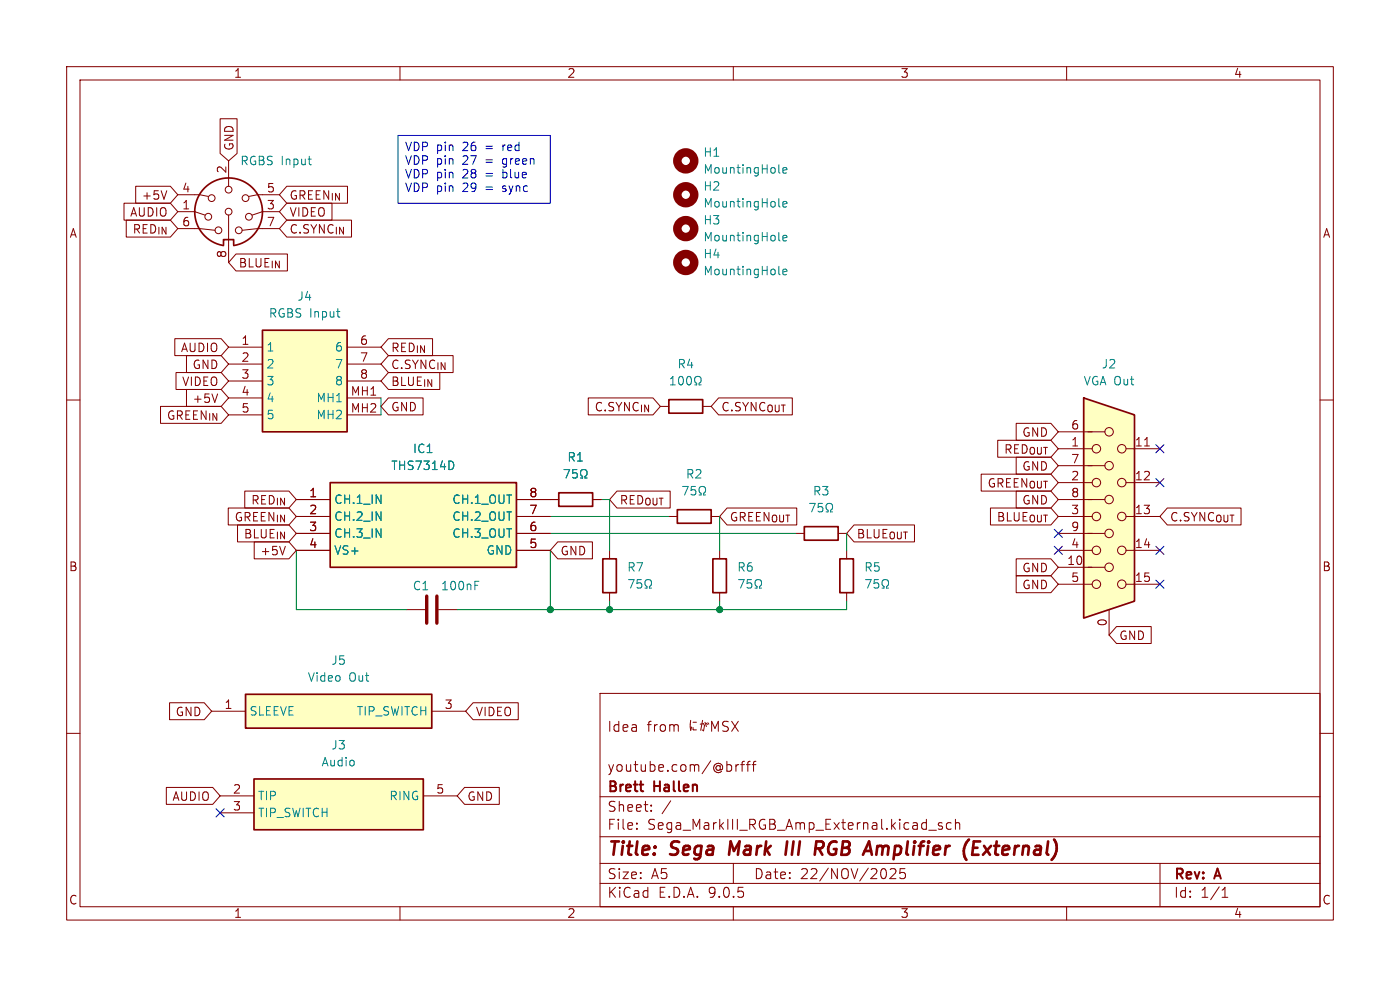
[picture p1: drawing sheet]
<svg xmlns="http://www.w3.org/2000/svg" width="297mm" height="210mm" viewBox="0 0 297 210" stroke-linecap="round" stroke-linejoin="round" font-family="sans-serif">
<g fill="none" stroke="#840000" stroke-width=".22">
<path d="M14.1 14.1h268.8v181.1h-268.8zM17 17h263v175.3h-263zM84.9 14.1v2.9M155.6 14.1v2.9M226.3 14.1v2.9M14.1 84.9h2.9M280 84.9h2.9M14.1 155.6h2.9M127.3 147.1h152.7v45.2h-152.7zM146.5 152.8v2.1l.2-.7M147 153.2h.7M147 154.3l.1 .5h.6"/>
<path d="M148.5 153.6l.8-.1 .2 .4-.2 1.1-.3-.2M149.1 152.8l-.5 2.1M149.6 153.2l.3 .9M149.9 153.4l.2 .3M150.2 153.3l.2 .3M151 155.1v-2.1l.7 1.5 .7-1.5v2.1M154.5 153.1l-.8-.1-.3 .2-.1 .4a1.01 1.01 0 0 0 1 .6l.2 .3-.2 .5h-1M155.2 153l1.4 2.1M156.6 153l-1.4 2.1M280 155.6h2.9M127.3 177.5h152.7M127.3 169h152.7"/>
<path d="M135.1 175.7v.2M135.1 174.6v.2M138.1 171.9v.2M138.1 170.8v.2M142.3 169.9l-1.8 2.7M156.1 162.2v1.4M156.7 162.2l-.4 .1-.2 .3M157.1 162.2h.8M157.9 161.5l-.4 .1-.1 .2v1.8M158.3 162.2h.9M159.2 161.5l-.5 .1-.1 .2v1.8M159.6 162.2h.8"/>
<path d="M160.4 161.5l-.4 .1-.1 .2v1.8M197 176.1h1.7M199.9 174.6l-.5-.1-.3 .3 .1 .3 .7 .2v.5h-.8M201.8 174.6l-.6-.1-.4 .4v.6l.2 .3h.8M202.7 174.7a.53 .53 0 0 1 .9 .1v1.1M202.7 173.8v2.1M84.9 192.3v2.9M127.3 187.4h152.7M127.3 183.2h152.7M155.6 192.3v2.9M155.6 183.2v4.2M190 184.5v.7l-1.2 1.2h1.3"/>
<path d="M191 184.3l-.1 1 .3-.2 .7 .1 .2 .3v.5l-.4 .4h-.5l-.3-.2M226.3 192.3v2.9M246.1 183.2v9.1M259.3 190.3h1.2M259.3 188.8l.6-.6v2.1"/>
</g>
<path d="M155 178.5l-.3 2.8M167 178.5l-.4 2.8M173.2 178.5h1.1l.2 .1a.82 .82 0 0 1-.4 1.4h-1.1M173.7 180l.8 1.3M186.5 179.4h.4M206.4 179.8h1M206.6 178.5h1.3M208.8 179.4l1.2 1.9M210.2 179.4l-1.7 1.9M206.2 181.3h1.4" fill="none" stroke="#840000" stroke-width=".57"/>
<path d="M55.7 70h17.9v21.6h-17.9z" fill="#ffffc2"/>
<path d="M55.7 70h17.9v21.6h-17.9zM141.9 84.8h7.2v2.8h-7.2zM127.9 118.5h2.9v7.2h-2.9zM151.2 118.5h2.9v7.2h-2.9z" fill="none" stroke="#840000" stroke-width=".36"/>
<g fill="none" stroke="#840000" stroke-width=".22">
<path d="M48.5 73.6h7.2M48.5 77.2h7.2M73.6 73.6h7.2M73.6 77.2h7.2M48.5 80.8h7.2M48.5 84.4h7.2M48.5 88h7.2M73.6 80.8h7.2M73.6 84.4h7.2M73.6 88h7.2M140.1 86.2h1.8M149.1 86.2h1.8"/>
<path d="M129.3 116.7v1.8M152.7 116.7v1.8M129.3 125.7v1.8M152.7 125.7v1.8"/>
</g>
<g fill="none" stroke="#008484" stroke-width=".22">
<path d="M165.2 36.5l.3 .2M166.1 36.1l.8-.1v-.4l-.6-.1-.2 .3 .1 .9h.7M165.2 50.9l.3 .2M165.2 58l.3 .3M165.2 43.7l.3 .2M166.1 43.3l.8-.1v-.4l-.6-.1-.2 .3 .1 .8h.7M166.1 50.5l.8-.2v-.3l-.6-.1-.2 .3 .1 .8h.7M166.1 57.7l.8-.2v-.3l-.6-.1-.2 .3 .1 .8h.7M71.4 66.1h.7M71.9 67.3h.2M142.2 81.6h1.1M142.2 80.4l.5-.6v1.8"/>
<path d="M144.1 80l.3-.2a.98 .98 0 0 1 .7 .8 .98 .98 0 0 1-.4 1h-.2a.97 .97 0 0 1-.4-1.6zM145.8 80l.3-.2a.98 .98 0 0 1 .7 .8 .98 .98 0 0 1-.4 1h-.1a.97 .97 0 0 1-.5-1.6zM147.4 81.6h.4v-.3a.77 .77 0 0 1-.4-1 .77 .77 0 0 1 1.1-.4 .83 .83 0 0 1-.2 1.4v.3h.4M133.3 123h1.2l-.7 1.8M136.1 123h-.9l-.1 .8 .3-.2 .6 .1 .1 .3v.6l-.3 .2-.7-.2M136.8 124.8h.5v-.4a.77 .77 0 0 1-.4-1 .77 .77 0 0 1 1-.4 .83 .83 0 0 1-.1 1.4v.4h.4M156.7 123h1.2l-.8 1.8M159.4 123h-.8l-.1 .8 .2-.2 .6 .1 .2 .3-.1 .6-.2 .2-.7-.2M160.2 124.8h.4v-.4a.77 .77 0 0 1-.4-1 .77 .77 0 0 1 1.1-.4 .83 .83 0 0 1-.2 1.4v.4h.4"/>
</g>
<g fill="none" stroke="#840000" stroke-width="1.8">
<circle cx="145.5" cy="34.1" r="1.8"/>
<circle cx="145.5" cy="41.3" r="1.8"/>
<circle cx="145.5" cy="55.7" r="1.8"/>
<circle cx="145.5" cy="48.5" r="1.8"/>
</g>
<path d="M229.9 84.4l10.8 3.6v39.5l-10.8 3.6z" fill="#ffffc2"/>
<path d="M229.9 84.4l10.8 3.6v39.5l-10.8 3.6zM118.5 104.5h7.2v2.9h-7.2zM143.7 108.1h7.2v2.9h-7.2zM170.6 111.7h7.2v2.9h-7.2zM178.2 118.5h2.8v7.2h-2.8z" fill="none" stroke="#840000" stroke-width=".36"/>
<g fill="none" stroke="#840000" stroke-width=".22">
<path d="M224.5 98.8h9.9M224.5 91.6h9.9M224.5 95.2h7.2M238.9 95.2h7.2M242.8 94.6h1M116.7 106h1.8M125.7 106h1.8M141.9 109.6h1.8M150.9 109.6h1.8M168.8 113.2h1.8M177.8 113.2h1.8M179.6 116.7v1.8"/>
<path d="M224.5 106h9.9M224.5 113.2h9.9M224.5 102.4h7.2M224.5 109.6h7.2M224.5 116.7h7.2M238.9 102.4h7.2M238.9 109.6h7.2M238.9 116.7h7.2M179.6 125.7v1.8M224.5 120.3h9.9M224.5 123.9h7.2M235.3 129.3v5.4"/>
<path d="M238.9 123.9h7.2"/>
<circle cx="232.6" cy="95.2" r=".9"/>
<circle cx="235.3" cy="91.6" r=".9"/>
<circle cx="235.3" cy="98.8" r=".9"/>
<circle cx="238" cy="95.2" r=".9"/>
<circle cx="232.6" cy="109.6" r=".9"/>
<circle cx="232.6" cy="102.4" r=".9"/>
<circle cx="232.6" cy="116.7" r=".9"/>
<circle cx="235.3" cy="113.2" r=".9"/>
<circle cx="235.3" cy="106" r=".9"/>
<circle cx="238" cy="102.4" r=".9"/>
<circle cx="238" cy="116.7" r=".9"/>
<circle cx="238" cy="109.6" r=".9"/>
<circle cx="232.6" cy="123.9" r=".9"/>
<circle cx="235.3" cy="120.3" r=".9"/>
<circle cx="238" cy="123.9" r=".9"/>
</g>
<path d="M119.7 99.6h1.2l-.8 1.8M122.4 99.6h-.9v.9l.2-.2 .6 .1 .2 .2-.1 .6-.3 .2-.6-.2M123.2 101.4h.4v-.3a.77 .77 0 0 1-.4-1.1 .77 .77 0 0 1 1.1-.3 .83 .83 0 0 1-.2 1.4v.3h.4M144.8 103.2h1.2l-.8 1.8M147.5 103.2h-.8l-.1 .9 .3-.2 .6 .1 .1 .2-.1 .6-.2 .2-.7-.2M148.3 105h.4v-.3a.77 .77 0 0 1-.4-1.1 .77 .77 0 0 1 1.1-.3 .83 .83 0 0 1-.2 1.4v.3h.5M171.7 106.8h1.2l-.7 1.8M174.5 106.8h-.9l-.1 .8 .3-.1 .6 .1 .2 .2-.1 .6-.3 .2-.7-.2M175.2 108.6h.5v-.4a.77 .77 0 0 1-.4-1 .77 .77 0 0 1 1.1-.3 .83 .83 0 0 1-.2 1.3v.4h.4M183.6 123h1.2l-.8 1.8M186.4 123h-.9l-.1 .8 .3-.2 .6 .1 .1 .3v.6l-.3 .2-.7-.2M187.1 124.8h.4v-.4a.77 .77 0 0 1-.3-1 .77 .77 0 0 1 1-.4 .83 .83 0 0 1-.1 1.4v.4h.4" fill="none" stroke="#008484" stroke-width=".22"/>
<path d="M53.9 165.2h35.9v10.8h-35.9z" fill="#ffffc2"/>
<path d="M53.9 165.2h35.9v10.8h-35.9z" fill="none" stroke="#840000" stroke-width=".36"/>
<path d="M46.7 168.8h7.2M46.7 172.4h7.2M89.8 168.8h7.2" fill="none" stroke="#840000" stroke-width=".22"/>
<path d="M52.1 147.3h39.5v7.2h-39.5z" fill="#ffffc2"/>
<path d="M47.4 51.9v-1.1h2.2v1.1M47.4 52.1a7.2 7.2 0 0 1-5-11.1 7.2 7.2 0 0 1 12.2 0 7.2 7.2 0 0 1-5 11.1M52.1 147.3h39.5v7.2h-39.5z" fill="none" stroke="#840000" stroke-width=".36"/>
<g fill="none" stroke="#840000" stroke-width=".22">
<path d="M48.5 34.1v5.4M37.7 41.3h4.7l1.8 .4M37.7 48.5h4.7l3.2 .4M37.7 44.9h3.6l2.2 .7M48.5 45.6v10.1M59.3 41.3h-4.7l-1.8 .4M59.3 48.5h-4.7l-3.2 .4M59.3 44.9h-3.6l-2.2 .7M44.9 150.9h7.2M91.6 150.9h7.2"/>
<circle cx="44.2" cy="46" r=".72"/>
<circle cx="44.9" cy="42" r=".72"/>
<circle cx="46.3" cy="48.9" r=".72"/>
<circle cx="48.5" cy="40.2" r=".72"/>
<circle cx="48.5" cy="44.9" r=".72"/>
<circle cx="50.6" cy="48.9" r=".72"/>
<circle cx="52.1" cy="42" r=".72"/>
<circle cx="52.8" cy="46" r=".72"/>
</g>
<path d="M65.4 33.7h.6M65.9 34.9h.1" fill="none" stroke="#008484" stroke-width=".22"/>
<path d="M70 102.4h39.6v17.9h-39.6z" fill="#ffffc2"/>
<path d="M70 102.4h39.6v17.9h-39.6z" fill="none" stroke="#840000" stroke-width=".36"/>
<g fill="none" stroke="#840000" stroke-width=".22">
<path d="M28.8 39.5h7.3l1.6 1.8-1.6 1.8h-7.3zM46.7 25.2h3.6v7.4l-1.8 1.5-1.8-1.5zM60.8 39.5h12.9v3.6h-12.9l-1.5-1.8zM26.3 43.1h9.8l1.6 1.8-1.6 1.8h-9.8zM26.8 46.7h9.3l1.6 1.8-1.6 1.8h-9.3zM35.4 40.5l-.6 1.8M50.1 53.9h10.9v3.6h-10.9l-1.6-1.8zM60.8 46.7h13.8v3.6h-13.8l-1.5-1.8zM60.8 43.1h9.6v3.6h-9.6l-1.5-1.8zM37.1 71.8h9.8l1.6 1.8-1.6 1.8h-9.8zM37.3 79h9.6l1.6 1.8-1.6 1.8h-9.6zM39.6 75.4h7.3l1.6 1.8-1.6 1.8h-7.3z"/>
<path d="M82.4 75.4h13.7v3.6h-13.7l-1.6-1.8zM82.4 71.8h9.4v3.6h-9.4l-1.6-1.8zM82.4 79h10.9v3.6h-10.9l-1.6-1.8zM34.1 86.2h12.8l1.6 1.8-1.6 1.8h-12.8zM39.6 82.6h7.3l1.6 1.8-1.6 1.8h-7.3zM46.2 83.6l-.6 1.8M82.4 84.4h7.4v3.6h-7.4l-1.6-1.8zM124.8 84.4h13.7l1.6 1.8-1.6 1.8h-13.7zM152.4 84.4h15.7v3.6h-15.7l-1.5-1.8zM211.7 93.4h11.2l1.6 1.8-1.6 1.8h-11.2zM215.6 89.8h7.3l1.6 1.8-1.6 1.8h-7.3zM215.6 97h7.3l1.6 1.8-1.6 1.8h-7.3z"/>
<path d="M48.4 107.8h12.9l1.6 1.8-1.6 1.8h-12.9zM50.4 111.4h10.9l1.6 1.8-1.6 1.8h-10.9zM51.9 104.2h9.4l1.6 1.8-1.6 1.8h-9.4zM53.9 114.9h7.4l1.6 1.8-1.6 1.8h-7.4zM60.5 115.9l-.6 1.8M62.9 106h7.1M62.9 109.6h7.1M62.9 113.2h7.1M62.9 116.7h7.1M109.6 106h8.9M109.6 109.6h7.1M109.6 113.2h7.1"/>
<path d="M109.6 116.7h7.1M118.3 114.9h7.4v3.6h-7.4l-1.6-1.8zM125.7 106h1.8M130.9 104.2h11.3v3.6h-11.3l-1.6-1.8zM154.2 107.8h14.8v3.6h-14.8l-1.5-1.8zM181.2 111.4h12.8v3.6h-12.8l-1.6-1.8zM208.2 100.6h14.7l1.6 1.8-1.6 1.8h-14.7zM210.1 107.8h12.8l1.6 1.8-1.6 1.8h-12.8zM215.6 104.2h7.3l1.6 1.8-1.6 1.8h-7.3zM215.6 118.5h7.3l1.6 1.8-1.6 1.8h-7.3zM247.6 107.8h15.7v3.6h-15.7l-1.5-1.8zM86.2 129.3h4"/>
<path d="M93 129.3h4M215.6 122.1h7.3l1.6 1.8-1.6 1.8h-7.3zM236.9 132.9h7.3v3.6h-7.3l-1.6-1.8zM36 149.1h7.3l1.6 1.8-1.6 1.8h-7.3zM100.4 149.1h9.5v3.6h-9.5l-1.6-1.8zM35.3 167h9.8l1.6 1.8-1.6 1.8h-9.8zM98.6 167h7.3v3.6h-7.3l-1.6-1.8z"/>
</g>
<path d="M95.9 97.9l.4 .7-.1 .6-.3 .3M119.7 99.6h1.2l-.8 1.8M122.4 99.6h-.9v.9l.2-.2 .6 .1 .2 .2-.1 .6-.3 .2-.6-.2M123.2 101.4h.4v-.3a.77 .77 0 0 1-.4-1.1 .77 .77 0 0 1 1.1-.3 .83 .83 0 0 1-.2 1.4v.3h.4M100.7 124.2h.6M100.7 123.3h.9" fill="none" stroke="#008484" stroke-width=".22"/>
<path d="M90.5 126.4v5.8M92.7 126.4v5.8" fill="none" stroke="#840000" stroke-width=".72"/>
<path d="M80.8 84.4v3.6M62.9 116.7v12.6h23.3M116.7 113.2h52.1M116.7 116.7v12.6M116.7 109.6h25.2M127.5 106h1.8v10.7M152.7 109.6v7.1M179.6 113.2v3.5M129.3 127.5v1.8M152.7 127.5v1.8M179.6 127.5v1.8h-82.6" fill="none" stroke="#008400" stroke-width=".22"/>
<g fill="none" stroke="#000084" stroke-width=".22">
<path d="M245.2 94.3l1.7 1.8M246.9 94.3l-1.7 1.8M223.6 112.3l1.8 1.7M223.6 115.9l1.8 1.7M225.4 112.3l-1.8 1.7M225.4 115.9l-1.8 1.7M245.2 115.9l1.7 1.7M245.2 101.5l1.7 1.7M246.9 115.9l-1.7 1.7M246.9 101.5l-1.7 1.7M245.2 123.1l1.7 1.7M246.9 123.1l-1.7 1.7"/>
<path d="M45.8 171.6l1.8 1.7M47.6 171.6l-1.8 1.7"/>
</g>
<path d="M84.4 28.7h32.3v14.4h-32.3z" fill="none" stroke="#0000c2" stroke-width=".22"/>
<g fill="#008400" stroke="#008400" stroke-width=".22">
<circle cx="129.3" cy="129.3" r=".65"/>
<circle cx="116.7" cy="129.3" r=".65"/>
<circle cx="152.7" cy="129.3" r=".65"/>
</g>
<g font-size="3.9" fill="#840000">
<text x="128.7" y="182.3">Title:</text>
<text x="142.4" y="182.3">Sega</text>
<text x="155.9" y="182.3">Mark</text>
<text x="169" y="182.3">III</text>
<text x="176.3" y="182.3">RGB</text>
<text x="188.1" y="182.3">Amplifier</text>
<text x="210.1" y="182.3">(External)</text>
</g>
<g font-size="3" fill="#840000">
<text x="128.7" y="155.5">Idea</text>
<text x="137.2" y="155.5">from</text>
<text x="128.7" y="164">youtube.com/@brfff</text>
<text x="128.7" y="172.5">Sheet:</text>
<text x="128.7" y="168.6">Brett</text>
<text x="138.8" y="168.6">Hallen</text>
<text x="128.7" y="176.3">File:</text>
<text x="137.3" y="176.3">Sega_MarkIII_RGB_Amp_External.kicad_sch</text>
<text x="128.7" y="190.8">KiCad</text>
<text x="128.7" y="186.8">Size:</text>
<text x="138.1" y="186.8">A5</text>
<text x="139.6" y="190.8">E.D.A.</text>
<text x="150.4" y="190.8">9.0.5</text>
<text x="159.8" y="186.8">Date:</text>
<text x="169.7" y="186.8">22/NOV/2025</text>
<text x="248.9" y="187.1">Rev:</text>
<text x="248.9" y="190.8">Id:</text>
<text x="254.7" y="190.8">1/1</text>
<text x="257.9" y="187.1">A</text>
</g>
<g font-size="2.6" fill="#840000">
<text x="49.5" y="16.8">1</text>
<text x="120.2" y="16.8">2</text>
<text x="190.9" y="16.8">3</text>
<text x="261.6" y="16.8">4</text>
<text x="14.6" y="50.7">A</text>
<text x="280.5" y="50.7">A</text>
<text x="14.5" y="121.5">B</text>
<text x="280.4" y="121.5">B</text>
<text x="14.5" y="192.2">C</text>
<text x="49.5" y="195">1</text>
<text x="120.2" y="195">2</text>
<text x="190.9" y="195">3</text>
<text x="261.6" y="195">4</text>
<text x="280.4" y="192.2">C</text>
</g>
<g font-size="2.5" fill="#840000">
<text x="49.8" y="32.1" transform="rotate(-90 49.8 32.1)">GND</text>
<text x="38.5" y="41">4</text>
<text x="48.1" y="36.9" transform="rotate(-90 48.1 36.9)">2</text>
<text x="56.5" y="41">5</text>
<text x="27.5" y="46.3">AUDIO</text>
<text x="29.9" y="42.7">+5V</text>
<text x="38.5" y="44.5">1</text>
<text x="56.5" y="44.5">3</text>
<text x="61.3" y="42.7">GREEN_{IN}</text>
<text x="61.3" y="46.3">VIDEO</text>
<text x="27.9" y="49.8">RED_{IN}</text>
<text x="38.5" y="48.1">6</text>
<text x="56.5" y="48.1">7</text>
<text x="61.3" y="49.8">C.SYNC_{IN}</text>
<text x="48.1" y="54.9" transform="rotate(-90 48.1 54.9)">8</text>
<text x="50.5" y="57">BLUE_{IN}</text>
<text x="38.2" y="75">AUDIO</text>
<text x="51.1" y="73.3">1</text>
<text x="51.1" y="76.9">2</text>
<text x="76.2" y="73.3">6</text>
<text x="76.2" y="76.9">7</text>
<text x="82.8" y="75">RED_{IN}</text>
<text x="38.5" y="82.2">VIDEO</text>
<text x="40.7" y="78.6">GND</text>
<text x="51.1" y="80.5">3</text>
<text x="76.2" y="80.5">8</text>
<text x="82.8" y="78.6">C.SYNC_{IN}</text>
<text x="82.8" y="82.2">BLUE_{IN}</text>
<text x="35.2" y="89.4">GREEN_{IN}</text>
<text x="40.7" y="85.8">+5V</text>
<text x="51.1" y="84.1">4</text>
<text x="51.1" y="87.6">5</text>
<text x="74.3" y="84.1">MH1</text>
<text x="74.3" y="87.6">MH2</text>
<text x="82.8" y="87.6">GND</text>
<text x="125.9" y="87.6">C.SYNC_{IN}</text>
<text x="152.9" y="87.6">C.SYNC_{OUT}</text>
<text x="216.7" y="93">GND</text>
<text x="227.1" y="91.2">6</text>
<text x="227.1" y="94.8">1</text>
<text x="240.6" y="94.8">11</text>
<text x="212.8" y="96.5">RED_{OUT}</text>
<text x="216.7" y="100.1">GND</text>
<text x="227.1" y="98.4">7</text>
<text x="53.1" y="107.3">RED_{IN}</text>
<text x="65.5" y="105.6">1</text>
<text x="112.2" y="105.6">8</text>
<text x="131.3" y="107.3">RED_{OUT}</text>
<text x="209.3" y="103.7">GREEN_{OUT}</text>
<text x="216.7" y="107.3">GND</text>
<text x="227.1" y="102">2</text>
<text x="227.1" y="105.6">8</text>
<text x="240.6" y="102">12</text>
<text x="49.6" y="110.9">GREEN_{IN}</text>
<text x="65.5" y="109.2">2</text>
<text x="65.5" y="112.8">3</text>
<text x="112.2" y="109.2">7</text>
<text x="112.2" y="112.8">6</text>
<text x="154.7" y="110.9">GREEN_{OUT}</text>
<text x="211.3" y="110.9">BLUE_{OUT}</text>
<text x="227.1" y="109.2">3</text>
<text x="227.1" y="112.8">9</text>
<text x="240.6" y="109.2">13</text>
<text x="248.1" y="110.9">C.SYNC_{OUT}</text>
<text x="51.5" y="114.5">BLUE_{IN}</text>
<text x="55.1" y="118.1">+5V</text>
<text x="65.5" y="116.4">4</text>
<text x="112.2" y="116.4">5</text>
<text x="118.8" y="118.1">GND</text>
<text x="181.6" y="114.5">BLUE_{OUT}</text>
<text x="226.2" y="120">10</text>
<text x="227.1" y="116.4">4</text>
<text x="240.6" y="116.4">14</text>
<text x="216.7" y="125.3">GND</text>
<text x="216.7" y="121.7">GND</text>
<text x="227.1" y="123.6">5</text>
<text x="240.6" y="123.6">15</text>
<text x="234.9" y="133" transform="rotate(-90 234.9 133)">0</text>
<text x="237.3" y="136.1">GND</text>
<text x="37.1" y="152.2">GND</text>
<text x="47.5" y="150.5">1</text>
<text x="94.2" y="150.5">3</text>
<text x="100.8" y="152.2">VIDEO</text>
<text x="36.4" y="170.2">AUDIO</text>
<text x="49.3" y="168.5">2</text>
<text x="49.3" y="172.1">3</text>
<text x="92.4" y="168.5">5</text>
<text x="99" y="170.2">GND</text>
</g>
<g font-size="2.5" fill="#008484">
<text x="50.8" y="35.3">RGBS Input</text>
<text x="149.1" y="33.6">H1</text>
<text x="149.1" y="37.1">MountingHole</text>
<text x="149.1" y="40.7">H2</text>
<text x="149.1" y="47.9">H3</text>
<text x="149.1" y="44.3">MountingHole</text>
<text x="149.1" y="51.5">MountingHole</text>
<text x="149.1" y="55.1">H4</text>
<text x="149.1" y="58.7">MountingHole</text>
<text x="63" y="64.1">J4</text>
<text x="56.9" y="67.7">RGBS Input</text>
<text x="56.4" y="74.9">1</text>
<text x="70.9" y="74.9">6</text>
<text x="56.4" y="78.5">2</text>
<text x="56.4" y="82">3</text>
<text x="70.9" y="78.5">7</text>
<text x="70.9" y="82">8</text>
<text x="143.6" y="78.5">R4</text>
<text x="229.8" y="82">VGA Out</text>
<text x="233.6" y="78.5">J2</text>
<text x="56.4" y="85.6">4</text>
<text x="56.4" y="89.2">5</text>
<text x="67" y="85.6">MH1</text>
<text x="67" y="89.2">MH2</text>
<text x="82.9" y="100">THS7314D</text>
<text x="87.5" y="96.4">IC1</text>
<text x="120.2" y="98.2">R1</text>
<text x="145.4" y="101.8">R2</text>
<text x="70.8" y="107.2">CH.1_IN</text>
<text x="95.8" y="107.2">CH.1_OUT</text>
<text x="172.3" y="105.4">R3</text>
<text x="70.8" y="110.8">CH.2_IN</text>
<text x="95.8" y="110.8">CH.2_OUT</text>
<text x="70.8" y="114.4">CH.3_IN</text>
<text x="70.8" y="118">VS+</text>
<text x="95.8" y="114.4">CH.3_OUT</text>
<text x="103.1" y="118">GND</text>
<text x="87.4" y="125.5">C1</text>
<text x="93.4" y="125.5">100nF</text>
<text x="132.9" y="121.6">R7</text>
<text x="156.3" y="121.6">R6</text>
<text x="183.2" y="121.6">R5</text>
<text x="70.2" y="141.3">J5</text>
<text x="65.2" y="144.9">Video</text>
<text x="74" y="144.9">Out</text>
<text x="52.8" y="152.1">SLEEVE</text>
<text x="75.5" y="152.1">TIP_SWITCH</text>
<text x="70.2" y="159.3">J3</text>
<text x="68.1" y="162.9">Audio</text>
<text x="54.6" y="170.1">TIP</text>
<text x="54.6" y="173.6">TIP_SWITCH</text>
<text x="82.5" y="170.1">RING</text>
</g>
<g font-size="2.5" fill="#0000c2">
<text x="85.8" y="32.5">VDP pin</text>
<text x="85.8" y="35.4">VDP pin</text>
<text x="98.3" y="32.5">26</text>
<text x="98.3" y="35.4">27</text>
<text x="103.4" y="32.5">=</text>
<text x="103.4" y="35.4">=</text>
<text x="107.3" y="32.5">red</text>
<text x="107.3" y="35.4">green</text>
<text x="85.8" y="38.3">VDP pin</text>
<text x="85.8" y="41.2">VDP pin</text>
<text x="98.3" y="38.3">28</text>
<text x="98.3" y="41.2">29</text>
<text x="103.4" y="38.3">=</text>
<text x="103.4" y="41.2">=</text>
<text x="107.3" y="38.3">blue</text>
<text x="107.3" y="41.2">sync</text>
</g>
</svg>
